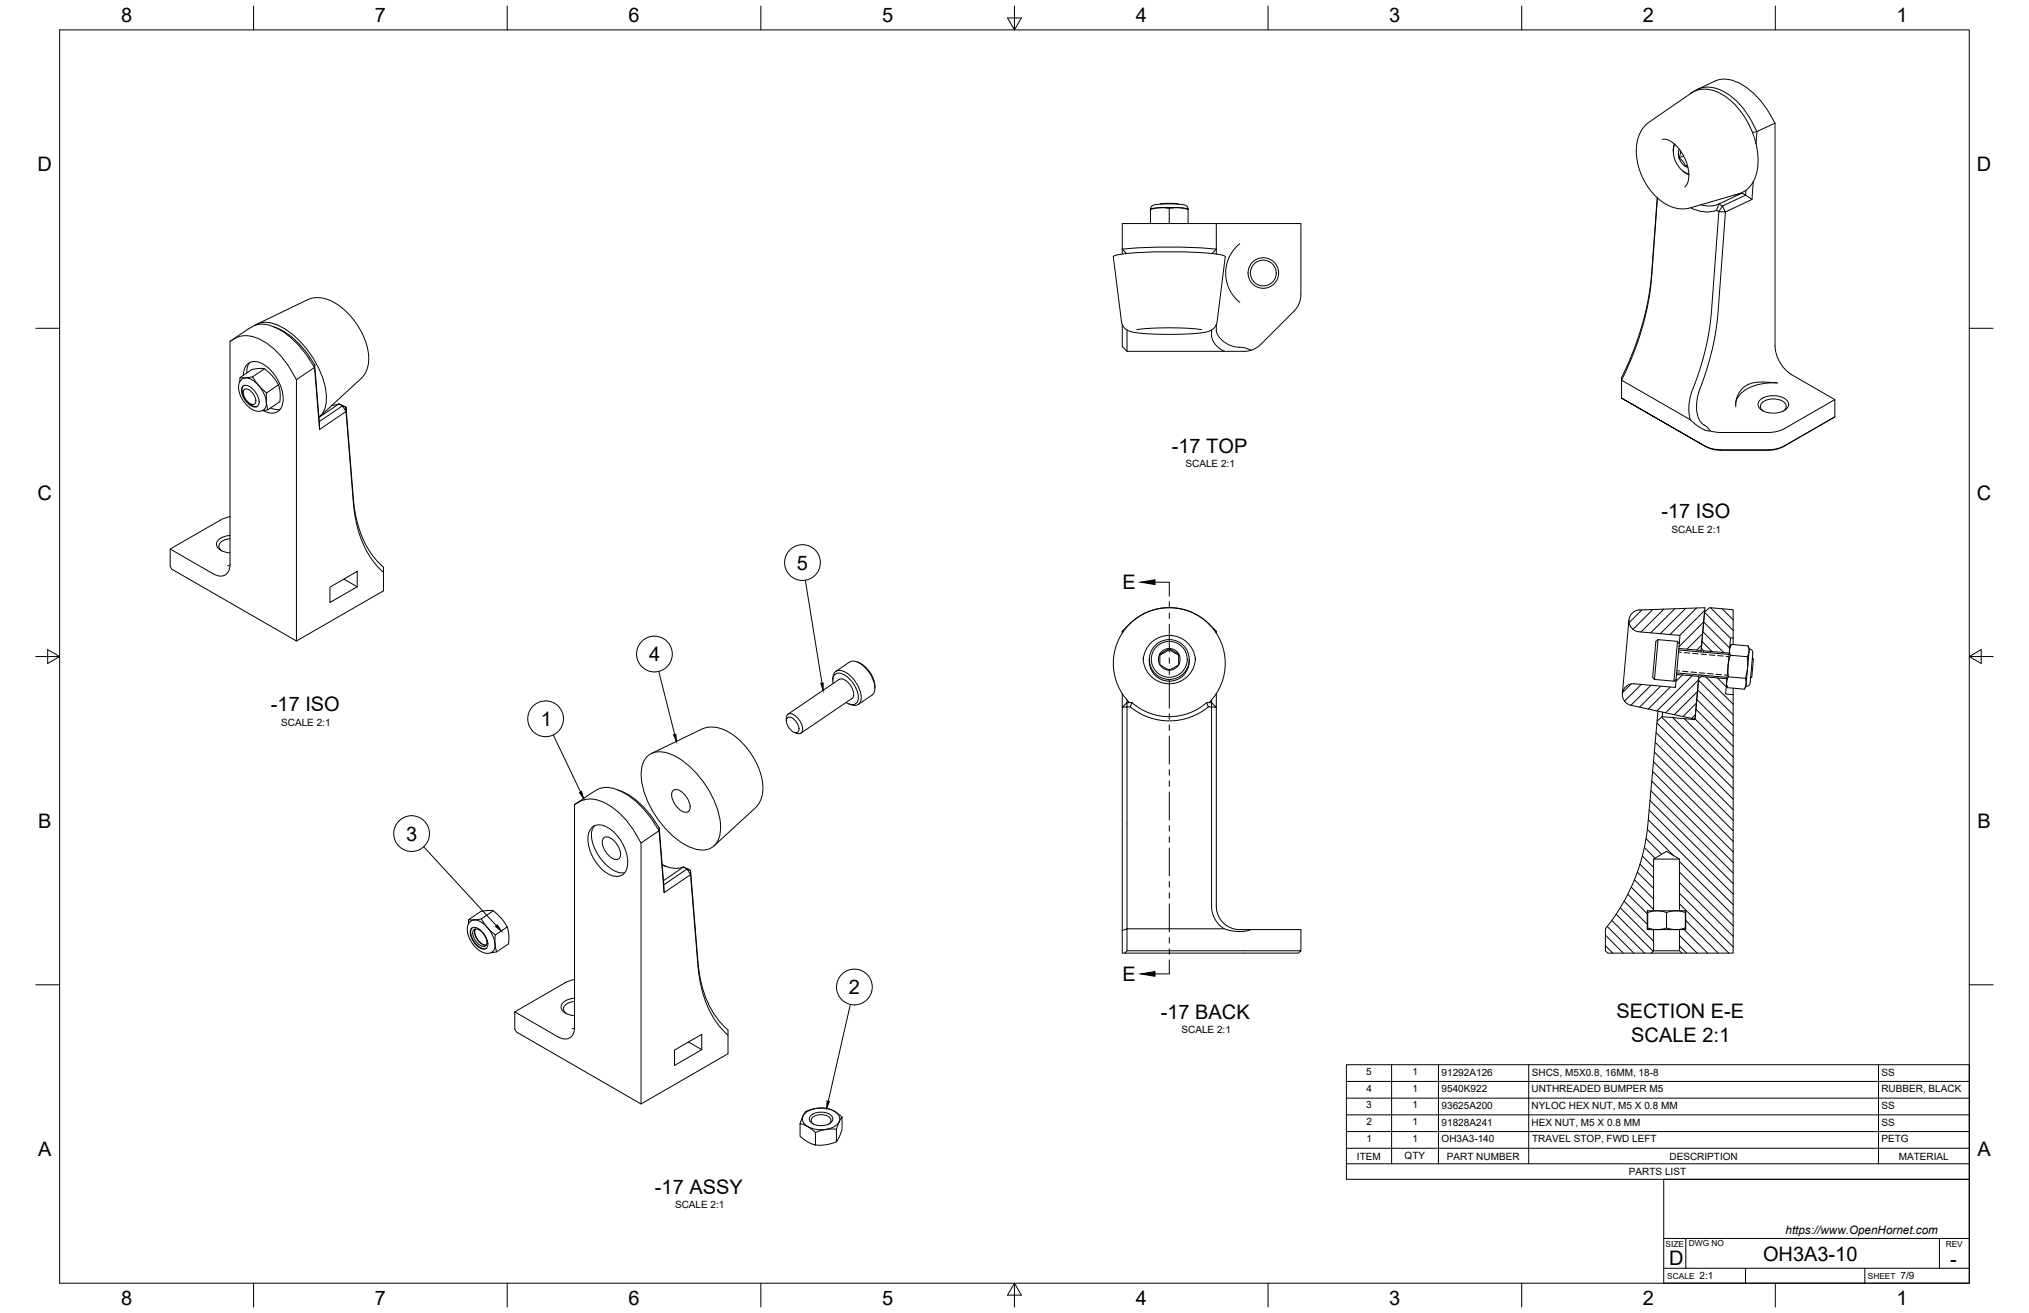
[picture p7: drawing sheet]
<svg xmlns="http://www.w3.org/2000/svg" width="864mm" height="559mm" viewBox="0 0 864 559" stroke-linecap="round" stroke-linejoin="round" font-family="sans-serif">
<!-- layer: Visible -->
<g fill="none" stroke="#000" stroke-width=".43">
<path d="M719.5 39.9a12 12 0 0 1 14.8-.6 34.5 34.5 0 0 1 13.5 16.7l-1.9 .4M722.5 38l7.5-3.5a13.5 13.5 0 0 1 13.2 2.6 39.7 39.7 0 0 1 12.3 15.3v94.8a15.6 15.6 0 0 0 7.1 12.3l18.4 10.6v7.3l-21.4 12.3M700.3 53.4l1.8-1.5 17.8-12.3a12.8 12.8 0 0 1 14.9 1.8 34.3 34.3 0 0 1 13 31.5 11.7 11.7 0 0 1-7.6 9.5l-20.8 6.1a16.6 16.6 0 0 1-16.9-7.4l-2.8-4.3-2.2-5.6-1-5.3 .2-4.8a14.5 14.5 0 0 1 3.6-7.7zM707.5 59.4h2.1l2.9 1.7 2.4 2.6 2.2 3.8 1.2 3.2 .5 4.3-.4 2.7-.6 1.1-.8 .7M755.5 52.4l-7.7 3.6-.4 5.2M712.6 61.2l-.4 3.2M712.9 61.4a10 10 0 0 0 5.9 12.6M714.7 67.2a5.5 5.5 0 0 1 2.6 3.6l1-.2M714.7 67.2a5.5 5.5 0 0 0 3.7 4M714.8 63.5l-.4 1.7 .3 2M715.2 64.1v1.4l-.5 1.7M716.1 72.6l.4 .4"/>
<path d="M716.5 73l2.3 1.3M716.6 66.3l-1.9 .9M718.2 70.4l-.9 .4M746.2 77.3l-.5 7.6M489.7 88.9l.3-.9 .9-.7 5.2-.5 7.8 .3 1.3 .7 .5 1.1M489.7 89.2v5.9M493.7 88.4l4.8 .2a13.8 13.8 0 0 1 7.2 .6v-.3M493.7 88.4l-4 .8v-.3M493.7 88.4a47.1 47.1 0 0 1 12 .5M493.7 88.4l-4 .5M493.8 86.9l3.9-.4 3.8 .4M497.7 88.8v6.3"/>
<path d="M505.7 89.2v5.9M517.7 95.1v13M705.4 84.2l-2.4 32.3a121.9 121.9 0 0 1-12.8 44.2v8.7M705.5 84.3l-2.5 33.6a119.7 119.7 0 0 1-12.8 43.9l29.3 16.8M719.6 88.4a13.6 13.6 0 0 0 11 1.1M730.6 89.5l1 .6 2.8 .1-1.3-2.5-1.5 2.4-3.1 42.5a136.7 136.7 0 0 1-9.1 36.4l-.5 3.7a11.5 11.5 0 0 0 .9 6.3l.7 .7a12.2 12.2 0 0 0 7.3 3.7M731.6 86.8l-1 2.7M731.6 86.8a11 11 0 0 1-7.7 .3M741.5 82.2l-9.9 4.6M741.5 82.2l-3.2 .8M743.1 81l-.1 2-1.5-.8M745.7 84.9l-11.3 5.3-3.1 42.5a133.4 133.4 0 0 1-8.6 35.6 13.4 13.4 0 0 0 1.4 11.6l2.7 2.2 1 1.3"/>
<path d="M745.7 84.9l-2.7-1.9-9.9 4.7-1.5-.9M473.9 109.1a63.2 63.2 0 0 1 18-1.9 156.6 156.6 0 0 1 28.7 1.5l.9 .6-3.5 27.6a6.1 6.1 0 0 1-6.5 4.7l-9.2 .7-12.6-.2-7.5-.7-3.1-1.4a4.9 4.9 0 0 1-1.8-3.1zM479.5 107.9l-1.8-1.9v2.1M515.9 107.9l1.8-1.9a225.7 225.7 0 0 0-40 0v-10.9h76v30.3a10 10 0 0 1-2.9 7l-14.2 14.2M527.7 103.7a16 16 0 0 0 0 25M107.5 138.9a11.5 11.5 0 0 1 11.6 1.4 38.2 38.2 0 0 1 12.5 12.4M107.5 138.9l-9.6 6.4M108.6 138.4a10.2 10.2 0 0 1 10.3 .3 39.6 39.6 0 0 1 20 30.3v1.6a9.3 9.3 0 0 1-3.2 7M109.5 137.9l21.3-10.3a14.5 14.5 0 0 1 15.2 3.8l4.6 4.8 3 4.6 2.3 5.3 1 5.3a11.9 11.9 0 0 1-3.3 9.8l-17.4 16M116.4 139.1a31.2 31.2 0 0 1 15.7 13.2M477.7 138.2v9.3l2 2M517.7 138.2v2.2a9.6 9.6 0 0 0 7.8 7.2l4.3 .5 2.6 1"/>
<path d="M100 144l-2.1 1.3v94.9a4.3 4.3 0 0 1-2.1 4.5 4.3 4.3 0 0 1-5-.5M100 144a12.8 12.8 0 0 1 13.5 2.1 35.8 35.8 0 0 1 10.5 11.7M103.6 159.7a5 5 0 0 1 2-5 5 5 0 0 1 5.4-.2 17.7 17.7 0 0 1 9.2 17.7 4.7 4.7 0 0 1-7 3.1l-1.1-.6M106.4 154.3l-1 1.5-.3 2.9M112.6 156.9l-5.1 3.5M124 157.9l2.2 3.7v111.2l-53.1-30.5-.7-1.3v-7.3l18.4 10.6M131.6 152.8l2.3 3.6-7.7 5.2M132.1 152.3l1.8 2.9M133.9 155.2l2.1 27.6 11.3-7.7 3.1 38.9a43.1 43.1 0 0 0 12.8 29.6M133.9 155.2l2 24.2M479.7 140.4v9.1h41.4M483.9 140.3l4.9-.5 8-.3 8.7 .2 6 .6"/>
<path d="M515.7 140.4v1.8a8 8 0 0 0 5.9 7.3h8.3l2.5-.4M536.6 146.6l-1.6 1.3-2.5 1.2M102 162.6v-.7a.71 .71 0 0 1 0-.8 .71 .71 0 0 1 .7-.3l3.7-.2a1.14 1.14 0 0 1 1.8 .8l1.9 2.7M102.2 160.7l5-3.4 2.5-.4a4.7 4.7 0 0 1 5.2 2l3.6 4.9 .7 2.9 .1 2.6-.2 1.7-5.1 3.4M102.7 161.6l.3-.2a3.3 3.3 0 0 1 4.2 .2 12.1 12.1 0 0 1 6 11.5 4.1 4.1 0 0 1-6.5 .7l-1.8-1.5-1.5-2a7.2 7.2 0 0 1-.7-8.7zM103.2 164.5a3.6 3.6 0 0 1 4.9 1.6 6.4 6.4 0 0 1 1.7 6.6 3.6 3.6 0 0 1-4.9-1.6 6.4 6.4 0 0 1-1.7-6.6zM103.5 166.2v.9M103.7 164.1a4.9 4.9 0 0 0 .8 5.9 4.9 4.9 0 0 0 5.1 2.9M104 165.8a3.6 3.6 0 0 1 4.3 2.7l.5 1.3a1.67 1.67 0 0 1-.6 2.3 1.67 1.67 0 0 1-2.3-.7 4.8 4.8 0 0 1-1.9-5.6zM106.8 172l.9 .3M110.1 164.1l2.1 2.1a1.77 1.77 0 0 1 1.2 2.1l-.1 2.8 .4 2.2a.74 .74 0 0 1 .2 1 .74 .74 0 0 1-.9 .3l-1.5 .2M115.2 173.6l2.4 .7 1.6-.1"/>
<path d="M118.5 163.8l-5 3.4M135.9 179.4l.1 3.4M144.3 171.9l3 1.5v1.7l-1.5-2.4 1.5 .7 3.1 38.9a41.8 41.8 0 0 0 12.8 29.1v10.1l-37 21.3M144.3 171.9l1.5 .8-9.9 6.7M144.3 171.9l-8.6 5.8M144.3 171.9l-3 .6M738.8 172.1a9.5 9.5 0 0 1 7.3-7.7 25.7 25.7 0 0 1 10.4-1.4l-5.3-.4a10.6 10.6 0 0 0-11.4 5.3 8.9 8.9 0 0 0-1 5.2M749.4 170a9.4 9.4 0 0 1 11.3 .6 2.96 2.96 0 0 1-2.1 4.6 9.5 9.5 0 0 1-9.7-1.5 2.47 2.47 0 0 1 .5-3.7zM750.5 175a2.34 2.34 0 0 1-1.2-2.4 2.34 2.34 0 0 1 1.7-2 7.4 7.4 0 0 1 9.1 1.6 2.2 2.2 0 0 1-1.1 2.8M781 177.4l-22.1 12.7a13.1 13.1 0 0 1-6.4 1.5l-20 .1a13.4 13.4 0 0 1-6.3-1.6l-36-20.7 35.2 20.3a14.7 14.7 0 0 0 7.1 1.7h20a15 15 0 0 0 7.1-1.7M781 170.1l-21.4 12.3M759.6 182.4a14.3 14.3 0 0 1-7.1 1.7h-20.7l-4-.7"/>
<path d="M97.9 219.9l-4.1 1.4-21.4 12.4M97.9 227.9a5.5 5.5 0 0 0-5.8 3.7 4.8 4.8 0 0 0 4.7 3.6l1.1 .1M97.9 229.3a4.2 4.2 0 0 0-4.7 3.4l.4 .9 .8 .8M96.9 240.8h1M140.4 249.9l11.6-6.7v6.5l-11.6 6.7zM146.4 246.5l5.6 3.2M477.7 268.6a25.8 25.8 0 0 1 20-10 24 24 0 0 1 17 7l3 3-.5 .2M477.7 268.6v.9M477.7 268.6l.4 .2M486.6 280l.7 3.9 2.1 3.5 1.6 1.4 2.2 1.2 4.2 1 4.3-.7 3.7-2.4 2.5-3.5 .7-2.3 .2-2.1M493.7 278.3l3.4-1.9a1.61 1.61 0 0 1 2.1 .5l1.9 1.1a1.9 1.9 0 0 1 .6 2.4v2.5l-4 2.3-4-2.3zM493.7 278.8l4-2.3 4 2.3"/>
<path d="M497.7 276v.5M517.7 268.6v.9M693.3 263.8l-2.8 31.4M705.7 272.2l-.9 .8-.1 .4-1.3 14.8 .8 1M705.7 272.2l-1.5 17M705.7 272.2l8.3 .8M714 273l-1.5 16.9M714 273l.8 .9M714.5 276.6l21.4 1.9M714.8 273.9l.3-3.5-17.6-1.5a4.7 4.7 0 0 1-4.2-4.8 4.7 4.7 0 0 1 4.5-4.5l27.9-1-1.7 18.2-9.4-.8M714.8 273.9l-1.4 15.2M724 276.8v.7"/>
<path d="M725 277v.6M736.2 275.4l.4-3.9h1.1v-12l-10-.9-2.2 1.8-1.4 15.5 .9 1.1 11 .9M736.5 278.9l7.1 .6M736.9 274.3l-.2 .4a6.2 6.2 0 0 0-.3 4.5 22.9 22.9 0 0 0-.9 9.2l-.6 1.9 1.3-14.9M736.9 274.3l7.2 .6M736.9 274.3l-.7 1.1M737.7 271.5v2.8M744.1 274.9l.4 1.3-1.4 15.9M744.1 274.9l.1 .5a6.2 6.2 0 0 1-.5 4.4v.4a24.4 24.4 0 0 1-.8 8.8l.1 .2a4.7 4.7 0 0 1-.6 4.1l-7.1-.6M744.5 276.2a2.46 2.46 0 0 1 1.4 3.2l-.9 10.9a1.73 1.73 0 0 1-1.9 1.8M354.5 289.6a3.2 3.2 0 0 1 3.7-4.2 13.3 13.3 0 0 1 8.3 12.2 2.89 2.89 0 0 1-4.5 2.2l-.7-.2M354.6 290.9a2.98 2.98 0 0 1 3.1-4.4 11.8 11.8 0 0 1 7.6 11.2 2.67 2.67 0 0 1-4.3 1.7l-.9-.4"/>
<path d="M355.7 285.8l5.9-4a5.4 5.4 0 0 1 6.1 1.8 11.6 11.6 0 0 1 4.3 11.2l-.9 1-5.8 4M364.8 281.7a12.2 12.2 0 0 1 7.6 11.1M477.7 295.2v100.8M479.7 297.9v1.1h2.1M480.8 299a23.7 23.7 0 0 1 .1-33.5 23.7 23.7 0 0 1 33.5 0 23.7 23.7 0 0 1 .2 33.5M481.8 299l-.7 1.8M481.8 299a24.1 24.1 0 0 0 31.8 0M486.6 280.7a11.1 11.1 0 0 1 11.1-10.3 11.1 11.1 0 0 1 11.1 10.3M489.2 280.7a8.5 8.5 0 0 0 8.5 9.2 8.5 8.5 0 0 0 8.5-9.2M513.6 299l.7 1.8M515.7 297.9v1.1h-2.1M517.7 295.2v90.4a10.5 10.5 0 0 0 12.4 10h23.6v9"/>
<path d="M704.2 289.2l8.3 .7M713.4 289.1l-.9 .8M713.6 287l9.5 .9-1.7 18.2-27.2-5.9a4.6 4.6 0 0 1-3.6-5.3 4.6 4.6 0 0 1 5-3.9l17.5 1.6 .3-3.5M713.6 286.4l21.5 1.9M723.1 287.2v.7M724.1 287.3v.6M734.8 291.4l-.3 4 3.2 .3v109.9h-21.9l-1-1v-9M734.8 291.4l.1-1.1 .4 2.4M734.8 291.4l.5 1.3M735 288.9l-10.9-1-1.1 .9-1.6 17.5-13.9-1.3-2.2 1.8-3.9 43.9a82.3 82.3 0 0 1-18.1 44.6v9.3l1 1h18.5l1-1v-9M735.7 288.1l7.1 .6M737.7 292.9v2.8"/>
<path d="M743.1 292.1l-.7 1.2M745.9 280l.4 .6-.6 6.2-.1 1.3-.5 .5M334.7 306.7v-1a1.84 1.84 0 0 1 1-1.9 1.84 1.84 0 0 1 2.1 .4 7.2 7.2 0 0 1 3.6 7.3 2.22 2.22 0 0 1-3.4 .2M335.1 305.5a3.6 3.6 0 0 1 4.4 2.6l.5 1.3a1.67 1.67 0 0 1-.6 2.4 1.67 1.67 0 0 1-2.3-.7 4.7 4.7 0 0 1-2-5.6zM335.4 304l21.8-14.9a4.4 4.4 0 0 1 4.8 2.6 4.4 4.4 0 0 1 .7 5.5l-21.8 14.8M481.1 300.8l-3.4 .2 2-2v96.3h41.4M481.1 300.8a26.1 26.1 0 0 0 33.2 0M514.3 300.8l3.4 .2-2-2v86.6a10.7 10.7 0 0 0 12.2 10.8l2.8-.2 1.7-.6M705.7 302.7l-.4 4.1M707.7 303.1l-.2 1.9M263 336.2a31.3 31.3 0 0 1 15.7 13.3M275.5 321.9a8.8 8.8 0 0 1 9.6-1.1 39.1 39.1 0 0 1 20.1 23.1 17.3 17.3 0 0 1-.3 15 8.3 8.3 0 0 1-10.4 2 39.1 39.1 0 0 1-20.1-23.1 17.3 17.3 0 0 1 .3-15z"/>
<path d="M277.2 320.7l21.4-10.3a14.3 14.3 0 0 1 14.8 3.5l4.1 4 3.8 5.6 2.3 5.3 1.1 5.7a11.7 11.7 0 0 1-3.3 9.4l-17.4 16.1M286.4 336.6a2.75 2.75 0 0 1 3.8 .4 8.2 8.2 0 0 1 3.4 7.6 2.13 2.13 0 0 1-3.4 .6 8.5 8.5 0 0 1-4.2-8.1zM244.5 342.4l7.7-5.2a11.4 11.4 0 0 1 13.6 .3 38.2 38.2 0 0 1 12.4 12.4M246.7 341.2l-2.2 1.2v94.8M246.7 341.2a12.8 12.8 0 0 1 13.4 2.1 39.3 39.3 0 0 1 12.7 15.5v111l-53-30.6-.7-1.2v-7.4l18.4 10.7a4.3 4.3 0 0 0 5 .4 4.3 4.3 0 0 0 2-4.5M252 352.1a5.8 5.8 0 0 1 7.2 .4 17.8 17.8 0 0 1 7.6 17.1 4.8 4.8 0 0 1-7.6 2.5 17.6 17.6 0 0 1-8.6-17.7zM253 351.4a9.4 9.4 0 0 0 .3 10.1 17 17 0 0 0 10.9 10l1.7-.1M256.8 356.7a2.73 2.73 0 0 1 3.8 .5 8.1 8.1 0 0 1 3.3 7.5 2.11 2.11 0 0 1-3.3 .6 8.4 8.4 0 0 1-4.1-8zM278.2 349.9l2.3 3.6-7.7 5.3M278.7 349.5l1.9 2.9M280.6 352.4l2.1 27.5 11.2-7.7 3.2 38.9a42.6 42.6 0 0 0 12.8 29.5M280.6 352.4l1.9 24.2"/>
<path d="M281.8 368.1a11.3 11.3 0 0 0 9.1 .9M281.9 367.9l1.8 .9M282.5 376.6l.2 3.3M290.9 369l3 1.5v1.7l-1.5-2.3 1.5 .6 3.2 38.8a41.4 41.4 0 0 0 12.8 29.1v10.1l-37.1 21.3M290.9 369l1.5 .9-9.9 6.7M290.9 369l-8.5 5.8M703.8 365.6h11M199.5 391.4l5.1-3.5 2.4-.3a4.6 4.6 0 0 1 5.2 2l1.8 2 1.9 2.9 .6 2.9 .1 2.7-.1 1.6-5.1 3.4M200 392.3l.3-.2a3.4 3.4 0 0 1 4.3 .2 12.1 12.1 0 0 1 5.9 11.5 3.9 3.9 0 0 1-6.2 .9l-1.8-1.5-1.8-2.2a7.3 7.3 0 0 1-.7-8.7zM200.6 395.2a3.6 3.6 0 0 1 4.9 1.6 6.4 6.4 0 0 1 1.7 6.6 3.6 3.6 0 0 1-4.9-1.6 6.4 6.4 0 0 1-1.7-6.6zM201 394.9a4.9 4.9 0 0 0 .8 5.8 4.9 4.9 0 0 0 5.2 2.9M201.7 395.7a3.8 3.8 0 0 1 4.4 2.3 3.3 3.3 0 0 1 .2 4.8 5.8 5.8 0 0 1-5.1-5.5z"/>
<path d="M201.8 391.5l1.9-.2a1.16 1.16 0 0 1 1.8 .8l1.9 2.7 2.2 2.1a1.77 1.77 0 0 1 1.1 2.1v2.8l.4 2.2a.74 .74 0 0 1 .2 1 .74 .74 0 0 1-1 .3l-1.4 .2M201.8 391.5h-1.6a.6 .6 0 0 0-.8 .1 .6 .6 0 0 0 0 .8l-.1 .9M202.2 395.4a5.8 5.8 0 0 0 4.7 6.9M202.3 395.4a5.8 5.8 0 0 0 4.7 6.8M209.9 387.6l-5 3.5M215.9 394.5l-5.1 3.4M701.3 387.6v8M701.3 387.6h16M701.3 387.6v8h16M701.3 388.3a11.5 11.5 0 0 1 8 0v6.6l-.6 .2a11.5 11.5 0 0 1-7.4-.2M703.8 387.6v-22l5.5-3.3 5.5 3.3v22M709.3 388.3a11.5 11.5 0 0 1 8 0v6.6l-.6 .2a11.5 11.5 0 0 1-7.4-.2"/>
<path d="M717.3 387.6v8M717.3 394.9v.7M717.3 387.6v.7M244.5 416.9l-4 1.4-21.4 12.3M478.7 405.6l1-1h74l-1 1zM479.7 404.6v-9.3l-2 .7v9.6h1M702.8 405.6h13M703.8 404.6h11M243.5 437.7l1 .1M244.6 424.8a5.5 5.5 0 0 0-5.8 3.8 4.8 4.8 0 0 0 4.7 3.6l1.1 .1M244.6 426.2a4.2 4.2 0 0 0-4.8 3.5l.4 .9 .9 .8M287.1 446.9l11.6-6.7v6.5l-11.6 6.7z"/>
<path d="M293 443.5l5.7 3.2M342.6 473.9a11.2 11.2 0 0 1 14.3 .5 3.6 3.6 0 0 1-2.6 5.5 11.3 11.3 0 0 1-12.2-1.9l-.5-1.2-.1-1.2zM345.3 474.6a7.1 7.1 0 0 1 8.8 .5 2.63 2.63 0 0 1-2.5 3.7 6.2 6.2 0 0 1-7-2.1 1.96 1.96 0 0 1 .7-2.1zM346.2 478.4a1.96 1.96 0 0 1-.9-2.2 1.96 1.96 0 0 1 1.9-1.4 5.3 5.3 0 0 1 6.5 1.6 1.8 1.8 0 0 1-1 2M358.4 475.4v5.4l-1.3 3.4-1.1 1.7v-5.3l1.2-3.2zM358.4 475.4l-3.3-2.5-2.8-1.1-2.5-.2-3.4 .4a5 5 0 0 0-4.1 1.9l-1.8 4.3v5.4l3.3 2.4 3.3 1.3v-5.4l-2.9-2.2-3.7-1.5M356 485.9l-4.5 1.3-4.4 .1M356 480.6l-4.5 .1-4.4 1.2"/>
<circle cx="537.7" cy="116.2" r="5.5"/>
<circle cx="537.7" cy="116.2" r="6.5"/>
<circle cx="497.7" cy="280.7" r="8.5"/>
<circle cx="497.7" cy="280.6" r="4.6"/>
<circle cx="497.7" cy="280.6" r="7.6"/>
</g>
<!-- layer: Hidden -->
<g fill="none" stroke="#000" stroke-width=".43">
<path d="M714.4 277.5l1.3 .1M716.9 277.7l2.3 .3M720.4 278.1l2.4 .2M724 278.4l2.3 .2M727.5 278.7l2.4 .2M731.1 279l2.3 .2M734.6 279.3l1.3 .1M713.7 285.5l1.2 .1M716.1 285.7l2.4 .2M719.7 286l2.4 .2M723.3 286.3l2.3 .2M726.8 286.6l2.4 .3"/>
<path d="M730.4 287l2.3 .2M733.9 287.3l1.3 .1M745.1 288.3h.3M745.8 280.3l.3 .1"/>
</g>
<!-- layer: Border -->
<g fill="none" stroke="#000" stroke-width=".43">
<path d="M25.4 12.7h812.8v533.4h-812.8zM107.9 2.6v10.1M215.9 2.6v10.1M323.8 2.6v10.1M428.8 7.6h5.9l-2.9 5.1zM431.8 2.6v10.1M539.7 2.6v10.1M647.7 2.6v10.1M755.6 2.6v10.1M15.2 139.7h10.2M838.2 139.7h10.1M15.2 279.4h10.2"/>
<path d="M20.3 276.5l5.1 2.9-5.1 3zM838.2 279.4l5.1-2.9v5.9zM838.2 279.4h10.1M15.2 419.1h10.2M838.2 419.1h10.1M107.9 546.1v10.2M215.9 546.1v10.2M323.8 546.1v10.2M431.8 546.1l2.9 5.1h-5.9zM431.8 546.1v10.2M539.7 546.1v10.2M647.7 546.1v10.2"/>
<path d="M755.6 546.1v10.2"/>
</g>
<!-- layer: Parts Lists -->
<path d="M573.1 453.1h265.1v48.8h-265.1zM592.3 453.1v42.2M612.2 453.1v42.2M650.7 453.1v42.2M799.5 453.1v42.2M573.1 474.5h265.1M573.1 467.4h265.1M573.1 460.2h265.1M573.1 495.3h265.1M573.1 488.7h265.1M573.1 481.6h265.1" fill="none" stroke="#000" stroke-width=".43"/>
<!-- layer: Balloons -->
<g fill="none" stroke="#000" stroke-width=".43">
<path d="M342.8 247l7.1 43.8M280.4 285.8l6.8 26.8M235.5 312.8l11.6 24.3M180.3 360.4l31 33.6M361.9 427.5l-9.4 41.2"/>
<circle cx="341.6" cy="239.4" r="7.6"/>
<circle cx="278.5" cy="278.4" r="7.6"/>
<circle cx="232.2" cy="305.9" r="7.6"/>
<circle cx="175.2" cy="354.8" r="7.6"/>
<circle cx="363.7" cy="420.1" r="7.6"/>
</g>
<path d="M349.4 290.9l1-.2v3.1zM286.7 312.7l1-.2 .2 3.1zM246.6 337.3l.9-.4 .9 2.9zM210.9 394.3l.8-.7 1.7 2.6zM352 468.6l1 .2-1.1 2.9z" fill="#000" stroke="#000" stroke-width=".43"/>
<!-- layer: Titleblock -->
<path d="M708.1 501.9h130.1v44.2h-130.1zM708.1 539.8h130.1M708.1 527.1h130.1M717.5 527.1v12.7M742.9 539.8v6.3M793.7 539.8v6.3M825.5 527.1v12.7" fill="none" stroke="#000" stroke-width=".43"/>
<!-- layer: Hatching -->
<g fill="none" stroke="#000" stroke-width=".43">
<path d="M698.8 259.6l-5.4 5.4M703.5 259.4l-8.5 8.5M708.1 259.3l-9.7 9.7M712.8 259.1l-10.2 10.2M717.4 258.9l-10.7 10.8M722.1 258.8l-11.3 11.3M725.6 259.8l-10.7 10.6M728 258.7l9.7 9.6M733 259.1l4.7 4.7M714.6 275.2l10.5-10.5 11.1 11.1M724.3 274.6l-2.1 2M724.4 273l4.3 4.3"/>
<path d="M724.7 269.6l-6.7 6.7M724.8 268.8l8.9 8.9M725.5 260.6l11.1 11.1M694.3 291.1l-3.7 3.6M698.6 291.3l-7.2 7.1M702.7 291.7l-8.5 8.5M706.8 292l-8.9 9M710.9 292.4l-9.4 9.4M716 287.3l-2.7 2.7M720.2 287.6l-15 15M722.1 299.2l-5.8 5.8M722.2 297.7l15.5 15.5"/>
<path d="M722.5 294.3l-9.9 9.9M722.6 293.6l15.1 15.1M722.9 289.4l-14 14M722.9 289.5l14.8 14.7M726.1 288.1l11.6 11.6M731 288.5l3.7 3.8M704.5 315.9l33.2 33.2M704.9 311.8l32.8 32.8M705.2 307.7l32.5 32.4M707.3 305.2l30.4 30.4M711.9 305.4l25.8 25.8M716.9 305.9l20.8 20.8"/>
<path d="M721.5 305.9l16.2 16.3M721.6 304.1l-1.6 1.7M721.8 301.8l15.9 15.9M702.7 336.6l35 35M703 332.4l34.7 34.7M703.4 328.3l34.3 34.3M703.8 324.2l33.9 33.9M704.1 320.1l33.6 33.5M700.6 356.9l6.6 6.7M701.2 353l11.1 11.1M701.6 348.9l36.1 36.1M701.9 344.8l35.8 35.7"/>
<path d="M702.3 340.7l35.4 35.3M694.3 377.6l9.5 9.5M695.7 374.4l8.1 8.2M696.9 371.2l6.9 6.9M698 367.8l5.8 5.8M699 364.3l4.8 4.8M699.9 360.7l4.5 4.6M714.8 375.6l22.9 22.9M714.8 371.1l22.9 22.9M714.8 366.6l22.9 22.9M683.3 398l7.6 7.6M684.1 394.3l11.3 11.3"/>
<path d="M686 391.8l13.9 13.8M687.9 389.1l15.7 15.7M689.6 386.4l14.2 14.2M691.3 383.5l9.8 9.9M692.8 380.6l8.3 8.3M703.4 395.6l.4 .5M714.8 398.1l7.6 7.5M714.8 384.6l21 21M714.8 380.1l22.9 22.9M716.9 395.6l9.9 10M717.5 391.8l13.8 13.8M683.3 402.5l3.1 3.1"/>
<path d="M714.8 402.6l3.1 3"/>
</g>
<!-- layer: Section Lines -->
<g fill="none" stroke="#000" stroke-width=".43">
<path d="M491.6 247.8h6.1v5.9M497.7 256.1v2.4M497.7 260.9v2.4M497.7 265.6v12M497.7 279.9v2.4M497.7 284.7v2.4M497.7 289.5v11.9M497.7 303.7v2.4M497.7 308.5v2.4M497.7 313.3v11.9M497.7 327.6v2.3M497.7 332.3v2.4"/>
<path d="M497.7 337.1v11.9M497.7 351.4v2.4M497.7 356.1v2.4M497.7 360.9v11.9M497.7 375.2v2.4M497.7 379.9v2.4M497.7 384.7v11.9M497.7 399v2.4M497.7 403.8v2.3M497.7 408.5v6h-6.1"/>
</g>
<path d="M485.5 247.8l6.1-1v2zM485.5 414.5l6.1-1v2z" fill="#000" stroke="#000" stroke-width=".43"/>
<g font-size="8.5">
<text x="51.6" y="9.4">8</text>
<text x="159.5" y="9.4">7</text>
<text x="267.5" y="9.4">6</text>
<text x="375.4" y="9.3">5</text>
<text x="483.4" y="9.4">4</text>
<text x="591.3" y="9.4">3</text>
<text x="699.3" y="9.4">2</text>
<text x="807.2" y="9.4">1</text>
<text x="16" y="72.9">D</text>
<text x="841.4" y="72.9">D</text>
<text x="498.8" y="192.8">-17 TOP</text>
<text x="16" y="212.6">C</text>
<text x="841.4" y="212.6">C</text>
<text x="707.1" y="220.6">-17 ISO</text>
<text x="339.2" y="242.4">5</text>
<text x="477.7" y="250.8">E</text>
<text x="276.3" y="281.4">4</text>
<text x="115.3" y="302.8">-17 ISO</text>
<text x="230.2" y="309">1</text>
<text x="16.2" y="352.3">B</text>
<text x="841.7" y="352.3">B</text>
<text x="172.8" y="357.8">3</text>
<text x="477.7" y="417.5">E</text>
<text x="361.4" y="423.1">2</text>
<text x="494.1" y="433.6">-17 BACK</text>
<text x="688" y="433.4">SECTION E-E</text>
<text x="694.3" y="443.6">SCALE 2:1</text>
<text x="16.2" y="492">A</text>
<text x="841.7" y="492">A</text>
<text x="278.7" y="508.1">-17 ASSY</text>
<text x="710.4" y="538.4">D</text>
<text x="750.4" y="536.7">OH3A3-10</text>
<text x="830.1" y="538.8">-</text>
<text x="51.6" y="555.5">8</text>
<text x="159.5" y="555.5">7</text>
<text x="267.5" y="555.5">6</text>
<text x="375.4" y="555.4">5</text>
<text x="483.4" y="555.5">4</text>
<text x="591.3" y="555.5">3</text>
<text x="699.3" y="555.5">2</text>
<text x="807.2" y="555.5">1</text>
</g>
<text font-size="5" x="760" y="525.2">https://www.OpenHornet.com</text>
<g font-size="4.3">
<text x="504.6" y="198.9">SCALE 2:1</text>
<text x="711.5" y="226.8">SCALE 2:1</text>
<text x="119.7" y="308.9">SCALE 2:1</text>
<text x="502.9" y="439.7">SCALE 2:1</text>
<text x="581.5" y="457.5">5</text>
<text x="601.3" y="457.5">1</text>
<text x="613.6" y="457.7">91292A126</text>
<text x="652" y="457.8">SHCS, M5X0.8, 16MM, 18-8</text>
<text x="800.9" y="457.8">SS</text>
<text x="581.6" y="464.6">4</text>
<text x="601.3" y="464.6">1</text>
<text x="613.6" y="464.8">9540K922</text>
<text x="651.9" y="464.8">UNTHREADED BUMPER M5</text>
<text x="800.8" y="464.9">RUBBER, BLACK</text>
<text x="581.5" y="471.7">3</text>
<text x="601.3" y="471.7">1</text>
<text x="613.6" y="472">93625A200</text>
<text x="651.9" y="472">NYLOC HEX NUT, M5 X 0.8 MM</text>
<text x="800.9" y="472">SS</text>
<text x="581.6" y="478.8">2</text>
<text x="601.3" y="478.8">1</text>
<text x="613.6" y="479.1">91828A241</text>
<text x="651.8" y="479.1">HEX NUT, M5 X 0.8 MM</text>
<text x="800.9" y="479.1">SS</text>
<text x="581.7" y="485.9">1</text>
<text x="601.3" y="485.9">1</text>
<text x="613.6" y="486.2">OH3A3-140</text>
<text x="652.1" y="486.2">TRAVEL STOP, FWD LEFT</text>
<text x="800.8" y="486.2">PETG</text>
<text x="577.6" y="493.5">ITEM</text>
<text x="597.8" y="493.4">QTY</text>
<text x="615.8" y="493.5">PART NUMBER</text>
<text x="710.6" y="493.5">DESCRIPTION</text>
<text x="808.1" y="493.5">MATERIAL</text>
<text x="693.3" y="500.1">PARTS LIST</text>
<text x="287.3" y="514.2">SCALE 2:1</text>
<text x="723.4" y="544.5">2:1</text>
<text x="809" y="544.5">7/9</text>
</g>
<g font-size="3.5">
<text x="708.9" y="530.9">SIZE</text>
<text x="718.9" y="530.5">DWG NO</text>
<text x="828.2" y="530.9">REV</text>
<text x="709.6" y="544.2">SCALE</text>
<text x="795" y="544.2">SHEET</text>
</g>
</svg>
